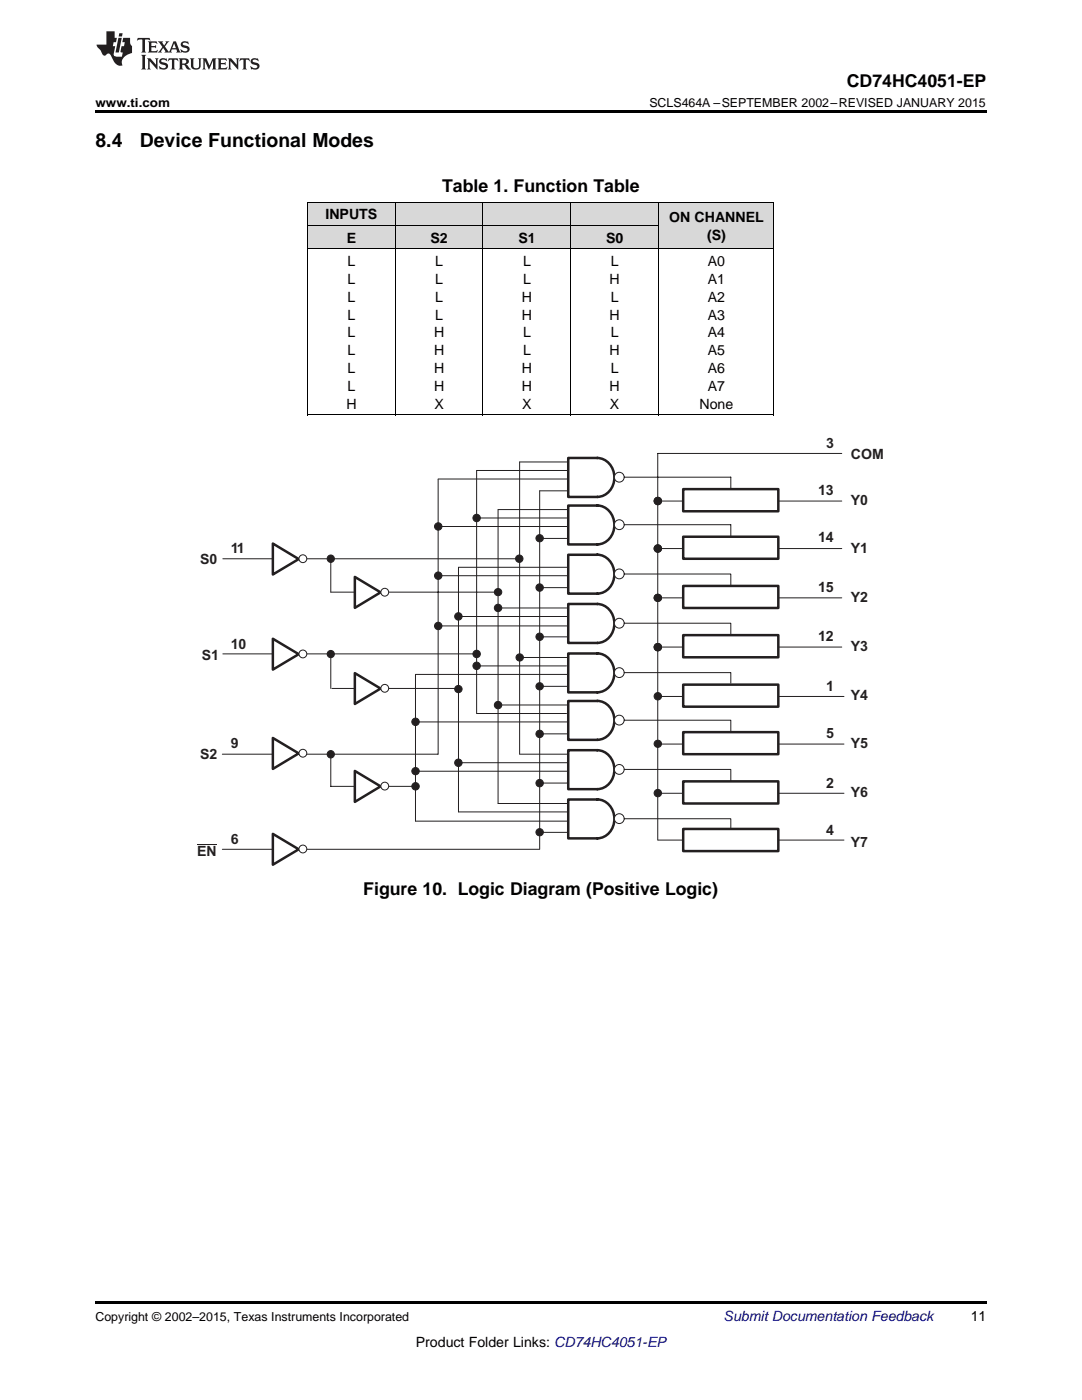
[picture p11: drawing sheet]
<svg xmlns="http://www.w3.org/2000/svg" width="216mm" height="279mm" viewBox="0 0 216 279" stroke-linecap="round" stroke-linejoin="round" font-family="sans-serif">
<g fill="#d8d8d8">
<path d="M61.4 45h17.5v4.7h-17.5z"/>
<path d="M78.9 45h17.5v4.7h-17.5z"/>
<path d="M96.4 45h17.5v4.7h-17.5z"/>
<path d="M113.9 45h17.5v4.7h-17.5z"/>
<path d="M131.4 40.4h23.1v9.3h-23.1z"/>
<path d="M61.4 40.4h17.5v4.6h-17.5z"/>
<path d="M78.9 40.4h17.5v4.6h-17.5z"/>
<path d="M96.4 40.4h17.5v4.6h-17.5z"/>
<path d="M113.9 40.4h17.5v4.6h-17.5z"/>
</g>
<path d="M19 259.7h177.8v.5h-177.8z" fill="#000"/>
<path d="M119.1 91.4a4 4 0 0 1 3.4 2.9 4 4 0 0 1-1.4 4.2 3.1 3.1 0 0 1-1.9 .7M119.2 91.4h-5.8v7.8h5.8" fill="none" stroke="#231f20" stroke-width=".5"/>
<circle cx="123.6" cy="95.2" r=".98" fill="#fff"/>
<g fill="none" stroke="#231f20" stroke-width=".2">
<path d="M124.6 95.2h21.2v2.4M131.3 100h36.7M168 90.5h-36.8v77.2"/>
<circle cx="123.6" cy="95.2" r=".98"/>
</g>
<circle cx="131.3" cy="100" r=".74" fill="#231f20"/>
<g fill="none" stroke="#231f20" stroke-width=".2">
<path d="M87.4 95.6h26M95.1 93.9h18.3M103.7 92.2h9.5M107.7 98h5.7"/>
<circle cx="131.3" cy="100" r=".74"/>
</g>
<path d="M119.1 100.9a4 4 0 0 1 3.4 2.9 4 4 0 0 1-1.4 4.2 3.1 3.1 0 0 1-1.9 .6M119.2 100.9h-5.8v7.8h5.8" fill="none" stroke="#231f20" stroke-width=".5"/>
<circle cx="123.6" cy="104.7" r=".98" fill="#fff"/>
<g fill="none" stroke="#231f20" stroke-width=".2">
<path d="M124.6 104.7h21.2M131.3 109.5h36.7M145.8 104.7v2.4"/>
<circle cx="123.6" cy="104.7" r=".98"/>
</g>
<circle cx="131.3" cy="109.5" r=".74" fill="#231f20"/>
<g fill="none" stroke="#231f20" stroke-width=".2">
<path d="M87.4 105.1h26M95.1 103.4h18.3M99.4 101.7h13.8M107.7 107.5h5.7"/>
<circle cx="131.3" cy="109.5" r=".74"/>
</g>
<path d="M119.1 110.7a4 4 0 0 1 3.4 2.9 4 4 0 0 1-1.4 4.2 3.1 3.1 0 0 1-1.9 .7M119.2 110.7h-5.8v7.8h5.8" fill="none" stroke="#231f20" stroke-width=".5"/>
<circle cx="123.6" cy="114.5" r=".98" fill="#fff"/>
<g fill="none" stroke="#231f20" stroke-width=".2">
<path d="M124.6 114.6h21.2v2.3M131.3 119.3h36.7"/>
<circle cx="123.6" cy="114.5" r=".98"/>
</g>
<circle cx="131.3" cy="119.3" r=".73" fill="#231f20"/>
<g fill="none" stroke="#231f20" stroke-width=".2">
<path d="M44.5 111.5h59.1M87.4 114.9h26M91.5 113.2h21.9M107.7 117.3h5.7"/>
<circle cx="131.3" cy="119.3" r=".73"/>
</g>
<path d="M119.1 120.5a4 4 0 0 1 3.4 2.9 4 4 0 0 1-1.4 4.2 3.1 3.1 0 0 1-1.9 .7M119.2 120.5h-5.8v7.8h5.8" fill="none" stroke="#231f20" stroke-width=".5"/>
<circle cx="123.6" cy="124.4" r=".98" fill="#fff"/>
<g fill="none" stroke="#231f20" stroke-width=".2">
<path d="M124.6 124.4h21.2v2.4M131.3 129.1h36.7"/>
<circle cx="123.6" cy="124.4" r=".98"/>
</g>
<circle cx="131.3" cy="129.2" r=".74" fill="#231f20"/>
<g fill="none" stroke="#231f20" stroke-width=".2">
<path d="M91.5 123h21.9M99.4 121.3h14M107.7 127.1h5.7"/>
<circle cx="131.3" cy="129.2" r=".74"/>
</g>
<path d="M119.1 130.4a4 4 0 0 1 3.4 2.9 4 4 0 0 1-1.4 4.2 3.1 3.1 0 0 1-1.9 .7M119.2 130.4h-5.8v7.8h5.8" fill="none" stroke="#231f20" stroke-width=".5"/>
<circle cx="123.6" cy="134.2" r=".98" fill="#fff"/>
<g fill="none" stroke="#231f20" stroke-width=".2">
<path d="M82.9 134.6h30.5M95.1 132.9h17.9M103.7 131.2h9.7M107.7 137h5.7M124.6 134.2h21.2M132 139h36.4M145.8 134.3v2.1"/>
<circle cx="123.6" cy="134.2" r=".98"/>
</g>
<path d="M119.1 139.9a4 4 0 0 1 3.4 2.9 4 4 0 0 1-1.4 4.2 3.1 3.1 0 0 1-1.9 .6M119.2 139.9h-5.8v7.8h5.8" fill="none" stroke="#231f20" stroke-width=".5"/>
<circle cx="123.6" cy="143.7" r=".98" fill="#fff"/>
<g fill="none" stroke="#231f20" stroke-width=".2">
<path d="M82.9 144.1h30.5M95.1 142.4h17.9M99.4 140.7h14M107.7 146.5h5.7M124.6 143.7h21.2M132 148.5h36.4M145.8 143.8v2.3"/>
<circle cx="123.6" cy="143.7" r=".98"/>
</g>
<path d="M119.1 149.7a4 4 0 0 1 3.4 2.9 4 4 0 0 1-1.4 4.2 3.1 3.1 0 0 1-1.9 .7M119.2 149.7h-5.8v7.8h5.8" fill="none" stroke="#231f20" stroke-width=".5"/>
<circle cx="123.6" cy="153.6" r=".98" fill="#fff"/>
<g fill="none" stroke="#231f20" stroke-width=".2">
<path d="M82.9 153.9h30.5M91.5 152.2h21.9M103.7 150.5h9.7M107.7 156.3h5.7M124.6 153.6h21.2v2.3M132 158.3h36.4"/>
<circle cx="123.6" cy="153.6" r=".98"/>
</g>
<path d="M119.1 159.5a4 4 0 0 1 3.4 2.9 4 4 0 0 1-1.4 4.2 3.1 3.1 0 0 1-1.9 .7M119.2 159.6h-5.8v7.7h5.8" fill="none" stroke="#231f20" stroke-width=".5"/>
<circle cx="123.6" cy="163.4" r=".98" fill="#fff"/>
<g fill="none" stroke="#231f20" stroke-width=".2">
<path d="M82.9 163.9h30.5M91.5 162h21.9M99.4 160.4h14M107.7 166.1h5.7M124.6 163.4h21.2v2M131.3 167.7h37.1"/>
<circle cx="123.6" cy="163.4" r=".98"/>
</g>
<circle cx="131.3" cy="100" r=".74" fill="#231f20"/>
<circle cx="131.3" cy="100" r=".74" fill="none" stroke="#231f20" stroke-width=".2"/>
<circle cx="131.3" cy="109.5" r=".74" fill="#231f20"/>
<circle cx="131.3" cy="109.5" r=".74" fill="none" stroke="#231f20" stroke-width=".2"/>
<circle cx="131.3" cy="119.3" r=".73" fill="#231f20"/>
<circle cx="131.3" cy="119.3" r=".73" fill="none" stroke="#231f20" stroke-width=".2"/>
<circle cx="131.3" cy="129.2" r=".74" fill="#231f20"/>
<circle cx="131.3" cy="129.2" r=".74" fill="none" stroke="#231f20" stroke-width=".2"/>
<circle cx="131.3" cy="139" r=".74" fill="#231f20"/>
<circle cx="131.3" cy="139" r=".74" fill="none" stroke="#231f20" stroke-width=".2"/>
<circle cx="131.3" cy="148.4" r=".73" fill="#231f20"/>
<circle cx="131.3" cy="148.4" r=".73" fill="none" stroke="#231f20" stroke-width=".2"/>
<circle cx="131.3" cy="158.3" r=".74" fill="#231f20"/>
<circle cx="131.3" cy="158.3" r=".74" fill="none" stroke="#231f20" stroke-width=".2"/>
<path d="M54.4 108.5l5.2 3.1-5.2 3.1z" fill="#fff"/>
<path d="M54.4 108.5l5.2 3.1-5.2 3.1z" fill="none" stroke="#231f20" stroke-width=".5"/>
<circle cx="60.4" cy="111.5" r=".78" fill="#fff"/>
<g fill="none" stroke="#231f20" stroke-width=".2">
<path d="M87.4 95.7v54.8M95.1 93.9v48.5M103.7 92.2v58.3M107.7 98v71.5M66 118.2h33.3M99.4 101.7v58.7M44.4 150.5h43"/>
<circle cx="60.4" cy="111.5" r=".78"/>
</g>
<circle cx="107.7" cy="107.4" r=".73" fill="#231f20"/>
<circle cx="107.7" cy="107.4" r=".73" fill="none" stroke="#231f20" stroke-width=".2"/>
<circle cx="107.7" cy="117.3" r=".74" fill="#231f20"/>
<circle cx="107.7" cy="117.3" r=".74" fill="none" stroke="#231f20" stroke-width=".2"/>
<circle cx="107.7" cy="127.1" r=".74" fill="#231f20"/>
<circle cx="107.7" cy="127.1" r=".74" fill="none" stroke="#231f20" stroke-width=".2"/>
<circle cx="107.7" cy="137" r=".73" fill="#231f20"/>
<circle cx="107.7" cy="137" r=".73" fill="none" stroke="#231f20" stroke-width=".2"/>
<circle cx="107.7" cy="146.5" r=".74" fill="#231f20"/>
<circle cx="107.7" cy="146.5" r=".74" fill="none" stroke="#231f20" stroke-width=".2"/>
<circle cx="107.7" cy="156.3" r=".74" fill="#231f20"/>
<circle cx="107.7" cy="156.3" r=".74" fill="none" stroke="#231f20" stroke-width=".2"/>
<circle cx="107.7" cy="166.1" r=".73" fill="#231f20"/>
<g fill="none" stroke="#231f20" stroke-width=".2">
<path d="M44.4 169.5h63.2"/>
<circle cx="107.7" cy="166.1" r=".73"/>
</g>
<circle cx="95.1" cy="103.4" r=".74" fill="#231f20"/>
<circle cx="95.1" cy="103.4" r=".74" fill="none" stroke="#231f20" stroke-width=".2"/>
<circle cx="103.6" cy="111.5" r=".74" fill="#231f20"/>
<circle cx="103.6" cy="111.5" r=".74" fill="none" stroke="#231f20" stroke-width=".2"/>
<circle cx="87.4" cy="105.1" r=".74" fill="#231f20"/>
<circle cx="87.4" cy="105.1" r=".74" fill="none" stroke="#231f20" stroke-width=".2"/>
<circle cx="87.4" cy="114.9" r=".74" fill="#231f20"/>
<circle cx="87.4" cy="114.9" r=".74" fill="none" stroke="#231f20" stroke-width=".2"/>
<circle cx="87.4" cy="124.9" r=".74" fill="#231f20"/>
<g fill="none" stroke="#231f20" stroke-width=".2">
<path d="M91.5 113.2v48.8M87.4 124.9h26"/>
<circle cx="87.4" cy="124.9" r=".74"/>
</g>
<circle cx="99.4" cy="121.3" r=".74" fill="#231f20"/>
<circle cx="99.4" cy="121.3" r=".74" fill="none" stroke="#231f20" stroke-width=".2"/>
<circle cx="91.5" cy="123" r=".74" fill="#231f20"/>
<circle cx="91.5" cy="123" r=".74" fill="none" stroke="#231f20" stroke-width=".2"/>
<circle cx="103.7" cy="131.2" r=".73" fill="#231f20"/>
<circle cx="103.7" cy="131.2" r=".73" fill="none" stroke="#231f20" stroke-width=".2"/>
<circle cx="95.1" cy="132.9" r=".74" fill="#231f20"/>
<g fill="none" stroke="#231f20" stroke-width=".2">
<path d="M66 111.5v6.7"/>
<circle cx="95.1" cy="132.9" r=".74"/>
</g>
<path d="M70.8 115.1l5.1 3.1-5.1 3.1z" fill="#fff"/>
<path d="M70.8 115.1l5.1 3.1-5.1 3.1z" fill="none" stroke="#231f20" stroke-width=".5"/>
<circle cx="76.8" cy="118.2" r=".78" fill="#fff"/>
<g fill="none" stroke="#231f20" stroke-width=".2">
<path d="M66 130.6v6.8M66.2 137.4h25.2M82.9 134.6v29.3"/>
<circle cx="76.8" cy="118.2" r=".78"/>
</g>
<path d="M70.8 134.3l5.1 3.1-5.1 3.1z" fill="#fff"/>
<path d="M70.8 134.3l5.1 3.1-5.1 3.1z" fill="none" stroke="#231f20" stroke-width=".5"/>
<circle cx="76.8" cy="137.4" r=".78" fill="#fff"/>
<g fill="none" stroke="#231f20" stroke-width=".2">
<path d="M44.5 130.5h50.6"/>
<circle cx="76.8" cy="137.4" r=".78"/>
</g>
<path d="M54.4 127.5l5.2 3.1-5.2 3z" fill="#fff"/>
<path d="M54.4 127.5l5.2 3.1-5.2 3z" fill="none" stroke="#231f20" stroke-width=".5"/>
<circle cx="60.4" cy="130.5" r=".78" fill="#fff"/>
<circle cx="60.4" cy="130.5" r=".78" fill="none" stroke="#231f20" stroke-width=".2"/>
<circle cx="91.5" cy="137.5" r=".73" fill="#231f20"/>
<circle cx="91.5" cy="137.5" r=".73" fill="none" stroke="#231f20" stroke-width=".2"/>
<circle cx="99.4" cy="140.7" r=".74" fill="#231f20"/>
<circle cx="99.4" cy="140.7" r=".74" fill="none" stroke="#231f20" stroke-width=".2"/>
<circle cx="82.9" cy="144.1" r=".74" fill="#231f20"/>
<circle cx="82.9" cy="144.1" r=".74" fill="none" stroke="#231f20" stroke-width=".2"/>
<circle cx="91.5" cy="152.2" r=".74" fill="#231f20"/>
<circle cx="91.5" cy="152.2" r=".74" fill="none" stroke="#231f20" stroke-width=".2"/>
<circle cx="82.9" cy="153.9" r=".73" fill="#231f20"/>
<g fill="none" stroke="#231f20" stroke-width=".2">
<path d="M66 150.5v6.4h16.8"/>
<circle cx="82.9" cy="153.9" r=".73"/>
</g>
<path d="M70.8 153.9l5.1 3-5.1 3.1z" fill="#fff"/>
<path d="M70.8 153.9l5.1 3-5.1 3.1z" fill="none" stroke="#231f20" stroke-width=".5"/>
<circle cx="76.8" cy="156.9" r=".78" fill="#fff"/>
<circle cx="76.8" cy="156.9" r=".78" fill="none" stroke="#231f20" stroke-width=".2"/>
<path d="M54.4 147.3l5.2 3.1-5.2 3.1z" fill="#fff"/>
<path d="M54.4 147.3l5.2 3.1-5.2 3.1z" fill="none" stroke="#231f20" stroke-width=".5"/>
<circle cx="60.4" cy="150.3" r=".78" fill="#fff"/>
<circle cx="60.4" cy="150.3" r=".78" fill="none" stroke="#231f20" stroke-width=".2"/>
<path d="M54.4 166.4l5.2 3.1-5.2 3.1z" fill="#fff"/>
<path d="M54.4 166.4l5.2 3.1-5.2 3.1z" fill="none" stroke="#231f20" stroke-width=".5"/>
<circle cx="60.4" cy="169.4" r=".78" fill="#fff"/>
<g fill="none" stroke="#231f20" stroke-width=".2">
<path d="M39.3 168.6h4"/>
<circle cx="60.4" cy="169.4" r=".78"/>
</g>
<circle cx="99.4" cy="118.2" r=".73" fill="#231f20"/>
<circle cx="99.4" cy="118.2" r=".73" fill="none" stroke="#231f20" stroke-width=".2"/>
<circle cx="95.1" cy="130.5" r=".74" fill="#231f20"/>
<circle cx="95.1" cy="130.5" r=".74" fill="none" stroke="#231f20" stroke-width=".2"/>
<circle cx="82.9" cy="156.9" r=".74" fill="#231f20"/>
<circle cx="82.9" cy="156.9" r=".74" fill="none" stroke="#231f20" stroke-width=".2"/>
<path d="M136.3 97.6h19v4.4h-19z" fill-rule="evenodd" fill="#fff"/>
<path d="M136.3 97.6h19v4.4h-19z" fill="none" stroke="#231f20" stroke-width=".5"/>
<path d="M136.3 107.1h19v4.4h-19z" fill-rule="evenodd" fill="#fff"/>
<path d="M136.3 107.1h19v4.4h-19z" fill="none" stroke="#231f20" stroke-width=".5"/>
<path d="M136.3 116.9h19v4.4h-19z" fill-rule="evenodd" fill="#fff"/>
<path d="M136.3 116.9h19v4.4h-19z" fill="none" stroke="#231f20" stroke-width=".5"/>
<path d="M136.3 126.8h19v4.4h-19z" fill-rule="evenodd" fill="#fff"/>
<path d="M136.3 126.8h19v4.4h-19z" fill="none" stroke="#231f20" stroke-width=".5"/>
<path d="M136.3 136.6h19v4.4h-19z" fill-rule="evenodd" fill="#fff"/>
<path d="M136.3 136.6h19v4.4h-19z" fill="none" stroke="#231f20" stroke-width=".5"/>
<path d="M136.3 146.1h19v4.4h-19z" fill-rule="evenodd" fill="#fff"/>
<path d="M136.3 146.1h19v4.4h-19z" fill="none" stroke="#231f20" stroke-width=".5"/>
<path d="M136.3 155.9h19v4.5h-19z" fill-rule="evenodd" fill="#fff"/>
<path d="M136.3 155.9h19v4.5h-19z" fill="none" stroke="#231f20" stroke-width=".5"/>
<path d="M136.3 165.4h19v4.5h-19z" fill-rule="evenodd" fill="#fff"/>
<path d="M136.3 165.4h19v4.5h-19z" fill="none" stroke="#231f20" stroke-width=".5"/>
<circle cx="66" cy="111.5" r=".73" fill="#231f20"/>
<circle cx="66" cy="111.5" r=".73" fill="none" stroke="#231f20" stroke-width=".2"/>
<circle cx="66" cy="130.5" r=".72" fill="#231f20"/>
<circle cx="66" cy="130.5" r=".72" fill="none" stroke="#231f20" stroke-width=".2"/>
<circle cx="66" cy="150.5" r=".73" fill="#231f20"/>
<circle cx="66" cy="150.5" r=".73" fill="none" stroke="#231f20" stroke-width=".2"/>
<path d="M61.4 49.7h93.1M61.4 45h70M61.4 40.3h93.1M61.4 40.4v42.5M78.8 40.4v42.5M96.4 40.4v42.5M113.9 40.4v42.5M131.4 40.4v42.5M154.4 40.4v42.5M61.4 82.8h93.1" fill="none" stroke="#000" stroke-width=".2"/>
<path d="M19 22h177.8v.5h-177.8zM61.4 82.8l.1 .1zM96.3 82.8l.1 .1zM113.8 82.8l.1 .1zM131.3 82.8l.1 .1zM154.4 82.8l.1 .1z" fill="#000"/>
<g fill="#231f20">
<path d="M27.5 7.6l-.1 .5 .4-.2h.6v.1v2.1l-.2 .4h1l-.3-.4v-2.1l.1-.1h.5l.5 .2-.2-.5zM29.5 8.3l.2 .3v1.5l-.2 .4h1.8l.2-.6a1.04 1.04 0 0 1-1.3 .2v-.7h.6l.3 .2v-.6l-.3 .2h-.6v-.6l.8-.1 .4 .3-.2-.5zM31.5 8.3l.9 1.1-.9 1.1h.8l-.2-.2 .5-.7 .4 .7-.2 .2h1.5l-.1-.2 .1-.4h.9l.1 .4-.2 .2h1l-.3-.3-.7-1.9h-.5l-.9 2-.8-1 .9-1h-.8l.1 .3-.3 .5-.4-.6 .2-.2zM34.7 8.6l.4 1h-.7zM36.3 8.4a.63 .63 0 0 0-.2 .7 .63 .63 0 0 0 .6 .4l.6 .2 .1 .2a.75 .75 0 0 1-.7 .4 .75 .75 0 0 1-.6-.5l.1 .7 .1-.1a1.11 1.11 0 0 0 1.5-.6 1.13 1.13 0 0 0-1.2-.8l-.1-.4a1.04 1.04 0 0 1 1.2 .2l-.2-.5-.1 .1-.5-.2zM28.2 10.9l.2 .4v2.2l-.2 .4h1l-.3-.4v-2.2l.3-.4zM29.3 11.6l.3 .4v1.5l-.3 .4h.8l-.2-.4v-1.3l1.5 1.7v-1.9l.2-.4h-.7l.2 .4v.9l-1.1-1.3zM32 11.8a.62 .62 0 0 0-.2 .7 .62 .62 0 0 0 .6 .4l.6 .1 .1 .3a.76 .76 0 0 1-.7 .3 .76 .76 0 0 1-.6-.4l.1 .7 .1-.1a1.11 1.11 0 0 0 1.5-.6 1.13 1.13 0 0 0-1.2-.8l-.1-.4a1.04 1.04 0 0 1 1.2 .2l-.2-.6-.1 .1-.5-.1zM33.7 11.6l-.2 .6a.61 .61 0 0 1 .8-.3v1.6l-.2 .4h.9l-.2-.4v-1.6a.63 .63 0 0 1 .8 .3l-.2-.6zM35.6 11.6l.3 .4v1.5l-.3 .4h1l-.2-.2v-.8l.5 .2a.76 .76 0 0 0 1.2 .7l-1-1a.58 .58 0 0 0 .6-.5 .58 .58 0 0 0-.5-.6zM36.4 11.9h.1a.45 .45 0 0 1 .5 .1 .45 .45 0 0 1 .1 .5l-.7 .2zM37.9 11.6l.2 .2a2.17 2.17 0 0 0 .3 1.9 .99 .99 0 0 0 1.6-.6v-1.1l.2-.4h-.7l.2 .2a1.92 1.92 0 0 1-.2 1.8 .6 .6 0 0 1-.9-.5v-1.1l.2-.4zM40.4 11.6l.2 .4v1.5l-.2 .4h.7l-.2-.4v-1.4l.8 1.8 .8-1.8v1.4l-.2 .4h.9l-.2-.4v-1.5l.2-.4h-.8l-.6 1.5-.6-1.5zM43.4 11.6l.2 .4v1.5l-.2 .4h1.8l.2-.6a1.04 1.04 0 0 1-1.3 .1v-.6h.5l.4 .2v-.6l-.4 .2h-.5v-.7h.8l.3 .3-.1-.6zM45.5 11.6l.2 .4v1.5l-.2 .4h.7l-.2-.4v-1.3l1.5 1.7v-1.9l.2-.4h-.7l.2 .4v.9l-1.1-1.3zM47.9 11.6l-.1 .6a.61 .61 0 0 1 .8-.3v1.6l-.3 .4h1l-.3-.4 .1-1.6a.63 .63 0 0 1 .7 .3l-.1-.6zM50.2 11.8a.62 .62 0 0 0-.2 .7 .62 .62 0 0 0 .6 .4l.6 .1 .2 .3a.76 .76 0 0 1-.8 .3 .76 .76 0 0 1-.6-.4l.1 .7 .2-.1a1.11 1.11 0 0 0 1.5-.6 1.13 1.13 0 0 0-1.3-.8l-.1-.4a1.04 1.04 0 0 1 1.2 .2l-.1-.6-.2 .1-.5-.1z"/>
<path d="M21.2 6.3v2.6h-1.9l.1 .4 .7 .9a.91 .91 0 0 0 1 .8 .56 .56 0 0 1 .5-.3 .56 .56 0 0 1 .5 .3l.4 .8a1.53 1.53 0 0 0 1.9 1.2 1.54 1.54 0 0 1 1-2.1l.9-.3v-1.4a1.52 1.52 0 0 1-.3-1.6h-1.4l-.2 .8h.5l-.2 .8h-.4l-.2 1v.2l.4 .1-.2 .8a1.93 1.93 0 0 1-1.6-.3l.3-1.8h-.5l.2-.8h.4l.2-.8h-.4v-1.3zM23.6 7.6l-.6 2.9h.7l.6-2.9zM23.8 6.6l-.1 .7h.6l.2-.7z"/>
</g>
<g font-size="3.9">
<text x="19" y="29.3">8.4</text>
<text x="27.9" y="29.3">Device Functional Modes</text>
</g>
<g font-size="3.5">
<text x="169" y="17.3">CD74HC4051-EP</text>
<text x="88.2" y="38.3">Table 1. Function Table</text>
<text x="72.5" y="178.6">Figure 10. Logic Diagram (Positive Logic)</text>
</g>
<g font-size="2.8">
<text x="64.9" y="43.8">INPUTS</text>
<text x="133.5" y="44.3">ON CHANNEL</text>
<text x="141.1" y="47.9">(S)</text>
<text x="69.2" y="48.4">E</text>
<text x="69.4" y="53.1">L</text>
<text x="85.9" y="48.4">S2</text>
<text x="86.9" y="53.1">L</text>
<text x="103.4" y="48.4">S1</text>
<text x="104.4" y="53.1">L</text>
<text x="120.9" y="48.4">S0</text>
<text x="121.9" y="53.1">L</text>
<text x="141.2" y="53.1">A0</text>
<text x="69.4" y="56.7">L</text>
<text x="86.9" y="56.7">L</text>
<text x="104.4" y="56.7">L</text>
<text x="121.6" y="56.7">H</text>
<text x="141.2" y="56.7">A1</text>
<text x="69.4" y="60.2">L</text>
<text x="69.4" y="63.8">L</text>
<text x="86.9" y="60.2">L</text>
<text x="86.9" y="63.8">L</text>
<text x="104.1" y="60.2">H</text>
<text x="104.1" y="63.8">H</text>
<text x="121.6" y="63.8">H</text>
<text x="121.9" y="60.2">L</text>
<text x="141.2" y="60.2">A2</text>
<text x="141.2" y="63.8">A3</text>
<text x="69.4" y="67.3">L</text>
<text x="69.4" y="70.9">L</text>
<text x="86.6" y="67.3">H</text>
<text x="86.6" y="70.9">H</text>
<text x="104.4" y="67.3">L</text>
<text x="104.4" y="70.9">L</text>
<text x="121.6" y="70.9">H</text>
<text x="121.9" y="67.3">L</text>
<text x="141.2" y="67.3">A4</text>
<text x="141.2" y="70.9">A5</text>
<text x="69.4" y="74.5">L</text>
<text x="86.6" y="74.5">H</text>
<text x="104.1" y="74.5">H</text>
<text x="121.9" y="74.5">L</text>
<text x="141.2" y="74.5">A6</text>
<text x="69.1" y="81.6">H</text>
<text x="69.4" y="78">L</text>
<text x="86.6" y="78">H</text>
<text x="86.7" y="81.6">X</text>
<text x="104.1" y="78">H</text>
<text x="104.2" y="81.6">X</text>
<text x="121.6" y="78">H</text>
<text x="121.7" y="81.6">X</text>
<text x="139.6" y="81.6">None</text>
<text x="141.2" y="78">A7</text>
<text x="193.7" y="263.6">11</text>
<text x="83" y="268.9">Product Folder Links: CD74HC4051-EP</text>
</g>
<g font-size="2.8" fill="#231f20">
<text x="164.8" y="89.4">3</text>
<text x="169.8" y="91.5">COM</text>
<text x="163.2" y="98.8">13</text>
<text x="169.8" y="100.8">Y0</text>
<text x="39.9" y="112.5">S0</text>
<text x="46" y="110.3">11</text>
<text x="163.2" y="108.1">14</text>
<text x="169.8" y="110.3">Y1</text>
<text x="163.2" y="118.2">15</text>
<text x="169.8" y="120.1">Y2</text>
<text x="40.3" y="131.8">S1</text>
<text x="46" y="129.5">10</text>
<text x="163.2" y="127.9">12</text>
<text x="169.8" y="129.9">Y3</text>
<text x="164.8" y="137.8">1</text>
<text x="169.8" y="139.8">Y4</text>
<text x="46" y="149.3">9</text>
<text x="164.8" y="147.3">5</text>
<text x="169.8" y="149.3">Y5</text>
<text x="39.9" y="151.4">S2</text>
<text x="164.8" y="157.2">2</text>
<text x="169.8" y="159.1">Y6</text>
<text x="164.8" y="166.7">4</text>
<text x="39.3" y="170.8">EN</text>
<text x="46" y="168.5">6</text>
<text x="169.8" y="169">Y7</text>
</g>
<text font-size="2.8" fill="#0000c8" x="144.4" y="263.6">Submit Documentation Feedback</text>
<g font-size="2.5">
<text x="19" y="21.4">www.ti.com</text>
<text x="129.6" y="21.4">SCLS464A –SEPTEMBER 2002–REVISED JANUARY 2015</text>
<text x="19" y="263.6">Copyright © 2002–2015, Texas Instruments Incorporated</text>
</g>
</svg>
